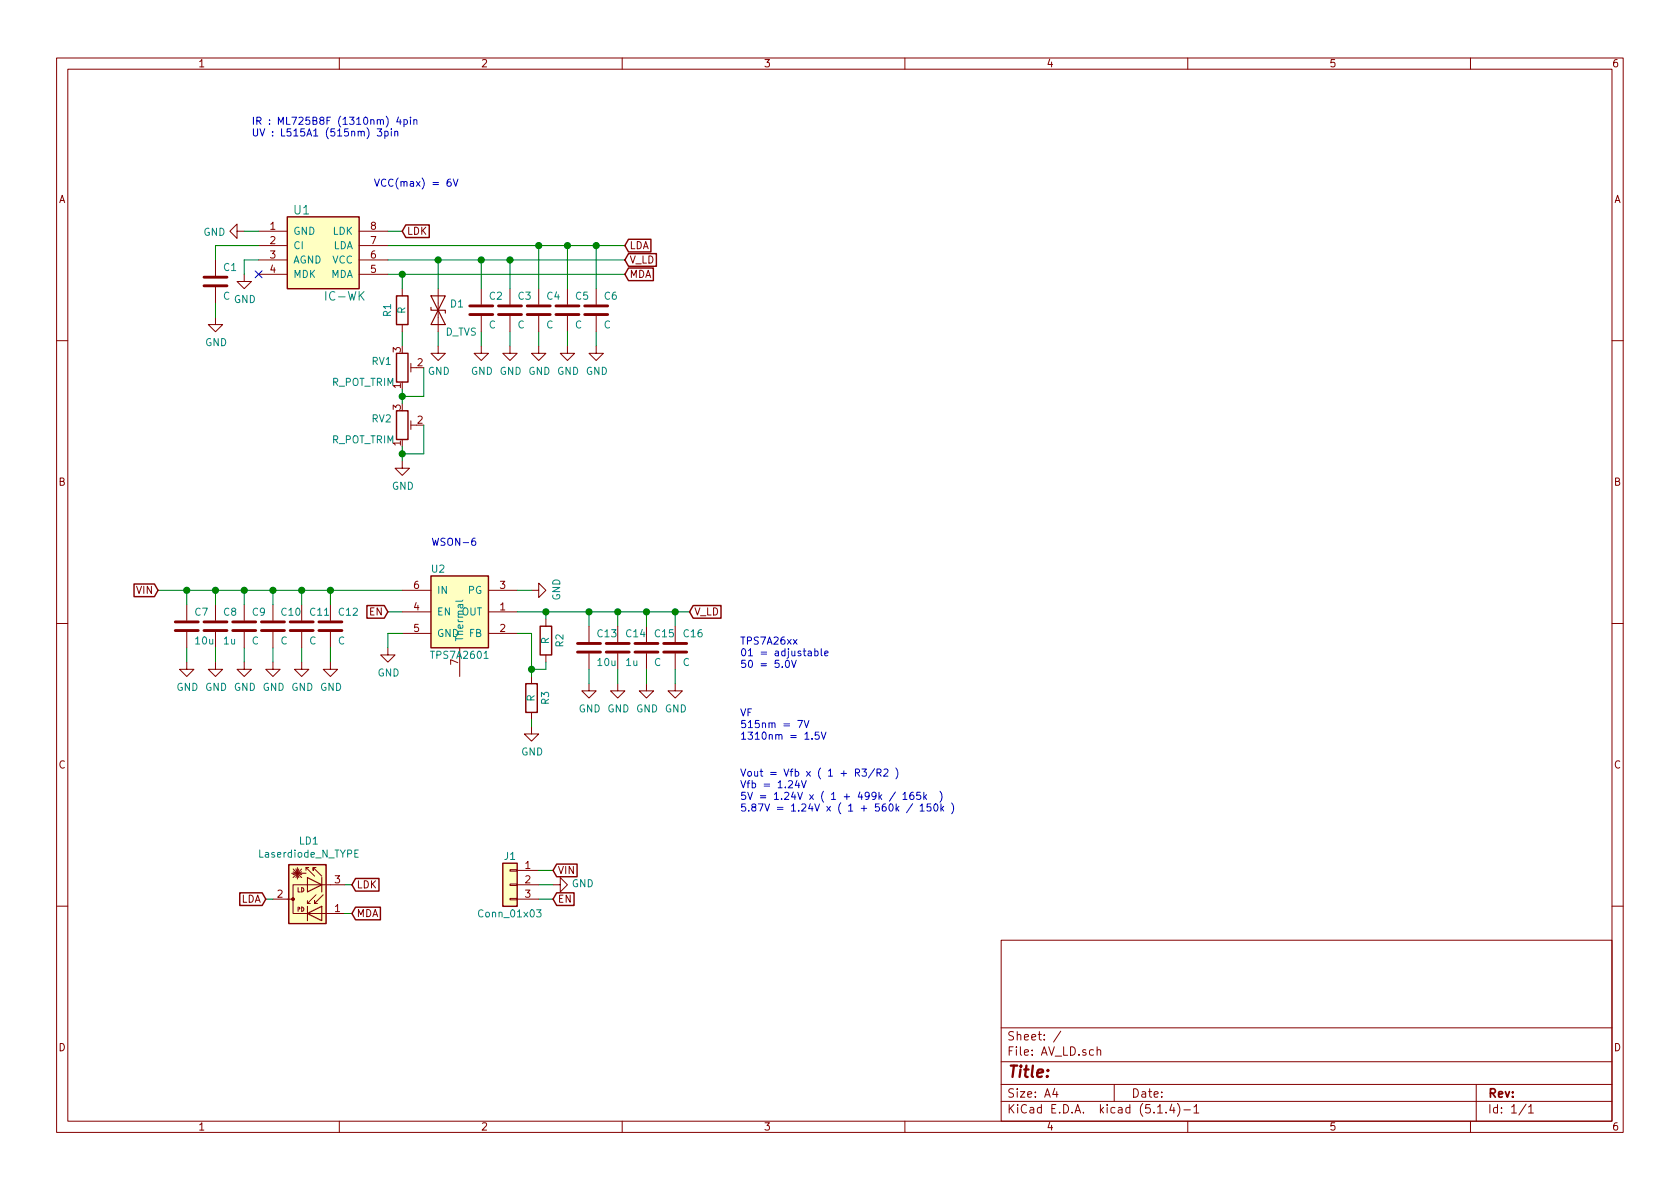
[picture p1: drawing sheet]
<svg xmlns="http://www.w3.org/2000/svg" width="297mm" height="210mm" viewBox="0 0 297 210" stroke-linecap="round" stroke-linejoin="round" font-family="sans-serif">
<g fill="none" stroke="#840000" stroke-width=".18">
<path d="M10 10.3h277v189.9h-277zM12 12.2h273v186.1h-273zM60 10.3v1.9M110 10.3v1.9M160 10.3v1.9M210 10.3v1.9M260 10.3v1.9M38.1 56.1v1.3h1.3l-1.3 1.3-1.3-1.3h1.3M38.1 46v2.8M38.1 50.8v2.8M41.9 40.9v-1.3l-1.3 1.3 1.3 1.3v-1.3h1.3M43.2 48.5v1.3h1.2l-1.2 1.2-1.3-1.2h1.3"/>
<path d="M45.7 40.9h5.1M45.7 43.4h5.1M45.7 46h5.1M45.7 48.5h5.1M63.5 40.9h5.1M63.5 43.4h5.1M63.5 46h5.1M63.5 48.5h5.1M71.1 51v1.3M71.1 57.4v1.3M77.5 51v7.7M85.1 51v2.8"/>
<path d="M85.1 55.9v2.8M90.2 51v2.8M90.2 55.9v2.8M95.2 51v2.8M95.2 55.9v2.8M100.3 51v2.8M100.3 55.9v2.8M105.4 51v2.8M105.4 55.9v2.8M10 60.2h2M72.6 64.3v1.5M72.6 74.4v1.5"/>
<path d="M72.6 65h1.1M72.6 75.2h1.1M77.5 61.2v1.3h1.2l-1.2 1.2-1.3-1.2h1.3M85.1 61.2v1.3h1.3l-1.3 1.2-1.3-1.2h1.3M90.2 61.2v1.3h1.2l-1.2 1.2-1.3-1.2h1.3M95.2 61.2v1.3h1.3l-1.3 1.2-1.2-1.2h1.2M100.3 61.2v1.3h1.3l-1.3 1.2-1.2-1.2h1.2M105.4 61.2v1.3h1.3l-1.3 1.2-1.3-1.2h1.3M285 60.2h2M71.1 81.5v1.3h1.3l-1.3 1.3-1.3-1.3h1.3M10 110.3h2M33 117.1v1.3h1.3l-1.3 1.2-1.3-1.2h1.3"/>
<path d="M33 106.9v2.8M33 111.8v2.7M38.1 117.1v1.3h1.3l-1.3 1.2-1.3-1.2h1.3M38.1 106.9v2.8M38.1 111.8v2.7M43.2 117.1v1.3h1.2l-1.2 1.2-1.3-1.2h1.3M43.2 106.9v2.8M43.2 111.8v2.7M48.3 117.1v1.3h1.2l-1.2 1.2-1.3-1.2h1.3M48.3 106.9v2.8M48.3 111.8v2.7M53.3 117.1v1.3h1.3l-1.3 1.2-1.2-1.2h1.2"/>
<path d="M53.3 106.9v2.8M53.3 111.8v2.7M58.4 117.1v1.3h1.3l-1.3 1.2-1.3-1.2h1.3M58.4 106.9v2.8M58.4 111.8v2.7M68.6 114.5v1.3h1.2l-1.2 1.3-1.3-1.3h1.3M71.1 108.2h5.1M71.1 112h5.1M71.1 104.4h5.1M81.3 114.5v5.1M86.4 108.2h5M86.4 112h5"/>
<path d="M86.4 104.4h5M94 104.4h1.2v-1.3l1.3 1.3-1.3 1.3v-1.3M94 119.6v1.3M96.5 109.5v1.2M96.5 115.8v1.3M104.1 110.7v2.8M104.1 115.6v2.8M109.2 110.7v2.8M109.2 115.6v2.8M114.3 110.7v2.8M114.3 115.6v2.8M119.4 110.7v2.8"/>
<path d="M119.4 115.6v2.8M285 110.3h2M94 128.5v1.3h1.2l-1.2 1.3-1.3-1.3h1.3M94 126v1.2M104.1 120.9v1.3h1.3l-1.3 1.2-1.2-1.2h1.2M109.2 120.9v1.3h1.3l-1.3 1.2-1.3-1.2h1.3M114.3 120.9v1.3h1.3l-1.3 1.2-1.3-1.2h1.3M119.4 120.9v1.3h1.2l-1.2 1.2-1.3-1.2h1.3M48.3 159h3.5M51.6 154.4h2.5M51.8 154.2l1.5 .5M51.8 153.7l1.5 1.5"/>
<path d="M52.3 153.7l.5 1.5M52.6 153.4v2M52.7 157v.7h.4M52.8 153.7l-.5 1.5M53.3 157h.3l.1 .3-.1 .3-.2 .1zM53.3 153.7l-1.5 1.5M53.3 154.2l-1.5 .5M54.1 153.9v-.5l1.5 1.5M54.1 153.4h.5M54.4 159.8h.5M55.9 158.2l-1.5 1.6v-.5M55.9 153.4h-.5v.5v-.5l1.5 1.5"/>
<path d="M57.1 158.2l-1.5 1.6v-.5v.5h.5M61 156.5h-9.2v5h9.2M90.2 158.9h1.2v.2h-1.2zM90.2 156.3h1.2v.3h-1.2zM90.2 153.8h1.2v.2h-1.2zM91.4 153.9h3.8M91.4 156.5h3.8M91.4 159h3.8M97.8 156.5h1.3v-1.3l1.2 1.3-1.2 1.2v-1.2M10 160.2h2M52.7 160.4v.8M52.8 160.4l.2 .1-.2 .3"/>
<path d="M53.3 160.4l.3 .1 .1 .2-.1 .3-.2 .2zM177 166.3h108v32h-108zM285 160.2h2M60 198.3v1.9M110 198.3v1.9M160 198.3v1.9M177 194.8h108M177 191.8h108M177 187.8h108M177 181.8h108M186.5 192.5l-.4 1h1M186.8 193v1"/>
<path d="M187.6 182.3l-1.3 2M194 185.7l.2-.1 .4 .1v.9M194 185.1v1.5M197 191.8v3M204.7 196.8h.8M206.2 196.7v.1M207.2 195.2l-.4 1.1h.9M207.5 195.8v1M208.2 195.1a1.71 1.71 0 0 1 0 2.3M209.3 196.3h1.2M210 198.3v1.9M211.1 195.8l.4-.5v1.5"/>
<path d="M211.1 196.8h.9M260 198.3v1.9M261 191.8v6.5M269.8 195.2l-1.2 2M270.3 195.8l.4-.5v1.5M270.3 196.8h.8"/>
</g>
<g fill="none" stroke="#840000" stroke-width=".51">
<path d="M36.1 50.5h4M36.1 49h4M83.1 55.6h4M83.1 54.1h4M88.1 55.6h4.1M88.1 54.1h4.1M93.2 55.6h4.1M93.2 54.1h4.1M98.3 55.6h4.1M98.3 54.1h4.1M103.4 55.6h4M103.4 54.1h4"/>
<path d="M31 111.5h4.1M31 110h4.1M36.1 111.5h4M36.1 110h4M41.1 111.5h4.1M41.1 110h4.1M46.2 111.5h4.1M46.2 110h4.1M51.3 111.5h4.1M51.3 110h4.1M56.4 111.5h4.1M56.4 110h4.1"/>
<path d="M102.1 115.3h4.1M102.1 113.8h4.1M107.2 115.3h4.1M107.2 113.8h4.1M112.3 115.3h4M112.3 113.8h4M117.3 115.3h4.1M117.3 113.8h4.1"/>
</g>
<path d="M76.2 52.3h2.5l-1.2 2.6zM76.2 54.4v.5h2.5v.5M77.5 54.9l1.2 2.5h-2.5zM54.4 155.2l2.5 1.3-2.5 1.2zM56.9 155.2v2.5M54.4 161.5l2.5-1.2v2.5zM54.4 160.3v2.5" fill="none" stroke="#840000" stroke-width=".2"/>
<g fill="none" stroke="#840000" stroke-width=".25">
<path d="M50.8 38.3h12.7v12.7h-12.7zM71.8 39.8h4.1v2.2h-4.1l-.7-1.1zM70.1 52.3h2v5.1h-2zM111.1 47.4h4.4v2.2h-4.4l-.6-1.1zM111.1 44.9h5v2.2h-5l-.6-1.1zM111.1 42.3h4v2.2h-4l-.6-1.1zM70.1 62.5h2v5.1h-2zM70.1 72.6h2v5.1h-2zM23.7 103.3h3.6l.6 1.1-.6 1.1h-3.6zM64.9 107.1h3l.7 1.1-.7 1.1h-3zM76.2 101.8h10.2v12.7h-10.2zM95.5 110.7h2v5.1h-2z"/>
<path d="M122.6 107.1h4.9v2.2h-4.9l-.7-1.1zM93 120.9h2v5.1h-2zM42.4 157.9h4l.6 1.1-.6 1.1h-4zM51.1 152.9h6.6v10.4h-6.6zM62.9 155.3h4.1v2.3h-4.1l-.7-1.1zM88.9 152.6h2.5v7.7h-2.5zM98.4 157.9h3.1v2.2h-3.1l-.6-1.1zM98.4 152.8h3.6v2.2h-3.6l-.6-1.1zM62.9 160.4h4.4v2.3h-4.4l-.7-1.2z"/>
</g>
<g fill="#ffffc2" stroke="#ffffc2" stroke-width=".18">
<path d="M50.8 38.3h12.7v12.7h-12.7z"/>
<path d="M88.9 152.6h2.5v7.7h-2.5z"/>
<path d="M51.1 152.9h6.6v10.4h-6.6z"/>
<path d="M76.2 101.8h10.2v12.7h-10.2z"/>
</g>
<path d="M81.8 106.1l-.1 .2h-1.1M85.6 116.4h.7M62.7 150.9h.4M63.3 150.3h-.6v1.3h.6M94.9 160.9h.8l-.5 .5 .4 .1v.6h-.5l-.2-.1" fill="none" stroke="#008484" stroke-width=".18"/>
<circle cx="51.8" cy="159" r=".25" fill="#840000" stroke="#840000" stroke-width=".18"/>
<g fill="none" stroke="#008400" stroke-width=".18">
<path d="M38.1 53.6v2.5M43.2 40.9h2.5M45.7 43.4h-7.6v2.6M45.7 46h-2.5v2.5M68.6 40.9h2.5M68.6 43.4h41.9M68.6 46h41.9M68.6 48.5h41.9M71.1 48.5v2.5M71.1 58.7v2.5M77.5 46v5M77.5 58.7v2.5"/>
<path d="M85.1 46v5M85.1 58.7v2.5M90.2 46v5M90.2 58.7v2.5M95.2 43.4v7.6M95.2 58.7v2.5M100.3 43.4v7.6M100.3 58.7v2.5M105.4 43.4v7.6M105.4 58.7v2.5M71.1 68.8v2.6M71.1 79v2.5"/>
<path d="M74.9 75.2v5.1h-3.8M74.9 65v5.1h-3.8M27.9 104.4h43.2M33 104.4v2.5M33 114.5v2.6M38.1 104.4v2.5M38.1 114.5v2.6M43.2 104.4v2.5M43.2 114.5v2.6M48.3 104.4v2.5M48.3 114.5v2.6M53.3 104.4v2.5"/>
<path d="M53.3 114.5v2.6M58.4 104.4v2.5M58.4 114.5v2.6M68.6 108.2h2.5M71.1 112h-2.5v2.5M91.4 104.4h2.6M91.4 108.2h30.5M91.4 112h2.6v7.6M96.5 117.1v1.3h-2.5M96.5 108.2v1.3M104.1 108.2v2.5M104.1 118.4v2.5"/>
<path d="M109.2 108.2v2.5M109.2 118.4v2.5M114.3 108.2v2.5M114.3 118.4v2.5M119.4 108.2v2.5M119.4 118.4v2.5M94 127.2v1.3M47 159h1.3M61 156.5h1.2M95.2 159h2.6M95.2 156.5h2.6M95.2 153.9h2.6"/>
<path d="M61 161.5h1.2"/>
</g>
<g fill="none" stroke="#0000c2" stroke-width=".18">
<path d="M66.7 22.8h.8l-.4 .5 .3 .1v.6h-.5l-.2-.1M68 23.3l.4-.1 .2 .2-.1 .6h-.5M68 23.2v1.3M69.2 22.8v.1M69.2 23.2v.8M69.8 23.3l.2-.1 .3 .1v.7M69.8 23.2v.8M70.5 20.7l-.3 .9h.7M70.8 21.2v.8M71.4 21.2h.4l.2 .2-.1 .5h-.5M71.4 21.2v1.2M72.6 20.7v.1"/>
<path d="M72.6 21.2v.8M73.2 21.3l.2-.1h.3v.8M73.2 21.2v.8M79.7 31.7l-.5 .1-.2 .4 .1 .6 .2 .1h.4l.1-.2-.1-.5h-.4l-.3 .2M80.1 31.7l.5 1.2 .4-1.2M84 95.2h-.2a.79 .79 0 0 0-.2 1.2l.5-.1v-.5l-.5-.1-.2 .2M139 116.9l.2-.1a.69 .69 0 0 1 .4 .6 .69 .69 0 0 1-.4 .6l-.3-.2v-.3zM140 116.8l.4 1.2 .4-1.2M140.3 113.1l.6 .8M140.9 113.1l-.6 .8M142.9 115.2h.5l.1 .8M143.5 115.4l-.5 .1-.2 .2 .1 .2h.6"/>
<path d="M144.1 115.2l.3-.1 .3 .3-.1 .5h-.5M144.1 114.7v1.3M145.2 114.7v1.1l.2 .2M145.8 115.5l.6-.1v-.2l-.4-.1-.2 .2 .1 .6h.5M140.9 138l-.3 .9h.8M141 127.4h.9l-.6 1.3M141.2 138.5v.8M141.7 138l.4 1.3 .4-1.3M142.2 127.4l.4 1.3 .4-1.3M143.6 130.6v.1M144.8 129.5h-.6l-.1 .6 .5-.2 .3 .3v.3l-.3 .2-.5-.1M145.2 129.5l.4 1.2 .4-1.2"/>
<path d="M151.3 136.6h.6v-.5l-.2-.1h-.4v1.3M151.6 136.6l.4 .7M152.4 136h.8l-.4 .5 .3 .1v.5l-.1 .2-.6-.2M154.6 135.9l-1.1 1.7M155.1 136.6h.6v-.5l-.2-.1h-.4v1.3M155.4 136.6l.4 .7M156.3 136.1l.5-.1 .2 .3-.1 .2-.7 .8h.8M158.4 135.8a1.47 1.47 0 0 1 0 1.9M166.2 139.9a1.47 1.47 0 0 1 0 2M158.3 140l-1 1.7M158.6 142.9l.3 .5M158.9 142.6l-.5 .5"/>
<path d="M159.7 140.5l.3-.4v1.3M159.7 141.4h.7M161.4 142.1l-1.1 1.6M161.5 140.1h-.3a.79 .79 0 0 0-.1 1.3l.4-.2v-.5l-.4-.1-.2 .2M162.7 142.5l.3-.3v1.2M162.7 143.4h.7M162.7 140.1h-.6v.6l.5-.1 .2 .2v.3l-.2 .3-.5-.2M163.3 140.1v1.3M163.5 140.9l.3 .5M163.8 140.5l-.5 .5M164.6 142.2h-.6l-.1 .6 .2-.2 .5 .2v.5l-.2 .1-.5-.1M165.2 142.3l.2-.1a.67 .67 0 0 1 .5 .6 .67 .67 0 0 1-.5 .6l-.3-.5z"/>
<path d="M166.4 142.2v1.2M166.5 142.9l.4 .5M166.9 142.6l-.5 .5M168.2 142a1.47 1.47 0 0 1 0 1.9"/>
</g>
<g fill="#008400" stroke="#008400" stroke-width=".25">
<circle cx="96.5" cy="108.2" r=".51"/>
<circle cx="104.1" cy="108.2" r=".51"/>
<circle cx="71.1" cy="80.3" r=".51"/>
<circle cx="119.4" cy="108.2" r=".51"/>
<circle cx="85.1" cy="46" r=".51"/>
<circle cx="100.3" cy="43.4" r=".51"/>
<circle cx="95.3" cy="43.4" r=".51"/>
<circle cx="33" cy="104.4" r=".51"/>
<circle cx="38.1" cy="104.4" r=".51"/>
<circle cx="43.2" cy="104.4" r=".51"/>
<circle cx="71.1" cy="48.5" r=".51"/>
<circle cx="48.3" cy="104.4" r=".51"/>
<circle cx="94" cy="118.4" r=".51"/>
<circle cx="71.1" cy="70.1" r=".51"/>
<circle cx="90.2" cy="46" r=".51"/>
<circle cx="109.2" cy="108.2" r=".51"/>
<circle cx="105.4" cy="43.4" r=".51"/>
<circle cx="58.4" cy="104.4" r=".51"/>
<circle cx="114.3" cy="108.2" r=".51"/>
<circle cx="53.3" cy="104.4" r=".51"/>
<circle cx="77.5" cy="46" r=".51"/>
</g>
<path d="M45.1 47.9l1.2 1.2M46.3 47.9l-1.2 1.2" fill="none" stroke="#000084" stroke-width=".18"/>
<text font-size="2.8" fill="#840000" x="178" y="190.5">Title:</text>
<g font-size="2.1" fill="#008484">
<text x="52" y="37.9">U1</text>
<text x="57.8" y="53.2">IC-WK</text>
</g>
<g font-size="2.1" fill="#840000">
<text x="178" y="184">Sheet: /</text>
<text x="178" y="186.7">File: AV_LD.sch</text>
<text x="178" y="196.9">KiCad E.D.A. kicad (5.1.4)-1</text>
<text x="178" y="194.1">Size: A4</text>
<text x="200" y="194.1">Date:</text>
<text x="263" y="194.1">Rev:</text>
<text x="263" y="196.9">Id: 1/1</text>
</g>
<g font-size="1.8" fill="#840000">
<text x="35" y="11.9">1</text>
<text x="85" y="11.9">2</text>
<text x="135" y="11.9">3</text>
<text x="185" y="11.9">4</text>
<text x="235" y="11.9">5</text>
<text x="285" y="11.9">6</text>
<text x="10.4" y="35.9">A</text>
<text x="285.4" y="35.9">A</text>
<text x="47.8" y="40.6">1</text>
<text x="65.6" y="40.6">8</text>
<text x="71.9" y="41.5">LDK</text>
<text x="47.8" y="43.2">2</text>
<text x="47.8" y="45.7">3</text>
<text x="65.6" y="45.7">6</text>
<text x="65.6" y="43.2">7</text>
<text x="111.3" y="46.6">V_LD</text>
<text x="111.3" y="44.1">LDA</text>
<text x="47.8" y="48.3">4</text>
<text x="65.6" y="48.3">5</text>
<text x="111.3" y="49.1">MDA</text>
<text x="70.9" y="62.3" transform="rotate(-90 70.9 62.3)">3</text>
<text x="73.8" y="64.8">2</text>
<text x="70.9" y="68.7" transform="rotate(-90 70.9 68.7)">1</text>
<text x="70.9" y="72.5" transform="rotate(-90 70.9 72.5)">3</text>
<text x="73.8" y="74.9">2</text>
<text x="70.9" y="78.8" transform="rotate(-90 70.9 78.8)">1</text>
<text x="10.4" y="85.9">B</text>
<text x="285.4" y="85.9">B</text>
<text x="24.2" y="105">VIN</text>
<text x="73.2" y="107.9">4</text>
<text x="73.2" y="104.1">6</text>
<text x="88.4" y="107.9">1</text>
<text x="88.4" y="104.1">3</text>
<text x="65.3" y="108.8">EN</text>
<text x="73.2" y="111.8">5</text>
<text x="88.4" y="111.8">2</text>
<text x="122.7" y="108.8">V_LD</text>
<text x="10.4" y="135.9">C</text>
<text x="285.4" y="135.9">C</text>
<text x="92.9" y="153.7">1</text>
<text x="98.6" y="154.6">VIN</text>
<text x="42.6" y="159.6">LDA</text>
<text x="49" y="158.7">2</text>
<text x="59.2" y="161.3">1</text>
<text x="59.2" y="156.2">3</text>
<text x="63" y="157.1">LDK</text>
<text x="92.9" y="156.2">2</text>
<text x="92.9" y="158.7">3</text>
<text x="98.6" y="159.6">EN</text>
<text x="63" y="162.2">MDA</text>
<text x="10.4" y="185.9">D</text>
<text x="285.4" y="185.9">D</text>
<text x="35" y="199.9">1</text>
<text x="85" y="199.9">2</text>
<text x="135" y="199.9">3</text>
<text x="185" y="199.9">4</text>
<text x="235" y="199.9">5</text>
<text x="285" y="199.9">6</text>
</g>
<g font-size="1.8" fill="#0000c2">
<text x="44.4" y="22.1">IR : ML725B8F (1310nm) 4pin</text>
<text x="44.4" y="24.1">UV : L515A1 (515nm) 3pin</text>
<text x="66" y="33">VCC(max) = 6V</text>
<text x="76.2" y="96.5">WSON-6</text>
<text x="130.8" y="114">TPS7A26xx</text>
<text x="130.8" y="116">01 = adjustable</text>
<text x="130.8" y="118.1">50 = 5.0V</text>
<text x="130.8" y="126.7">VF</text>
<text x="130.8" y="128.7">515nm = 7V</text>
<text x="130.8" y="130.8">1310nm = 1.5V</text>
<text x="130.8" y="137.3">Vout = Vfb x ( 1 + R3/R2 )</text>
<text x="130.8" y="139.4">Vfb = 1.24V</text>
<text x="130.8" y="141.4">5V = 1.24V x ( 1 + 499k / 165k )</text>
<text x="130.8" y="143.5">5.87V = 1.24V x ( 1 + 560k / 150k )</text>
</g>
<g font-size="1.8" fill="#008484">
<text x="36" y="41.7">GND</text>
<text x="51.8" y="41.5">GND</text>
<text x="58.9" y="41.5">LDK</text>
<text x="39.6" y="47.9">C1</text>
<text x="51.8" y="44.1">CI</text>
<text x="51.8" y="46.6">AGND</text>
<text x="58.8" y="46.6">VCC</text>
<text x="58.9" y="44.1">LDA</text>
<text x="39.4" y="53">C</text>
<text x="41.4" y="53.6">GND</text>
<text x="51.8" y="49.1">MDK</text>
<text x="58.4" y="49.1">MDA</text>
<text x="86.6" y="53">C2</text>
<text x="91.6" y="53">C3</text>
<text x="96.7" y="53">C4</text>
<text x="101.8" y="53">C5</text>
<text x="106.9" y="53">C6</text>
<text x="69.1" y="56" transform="rotate(-90 69.1 56)">R1</text>
<text x="71.7" y="55.5" transform="rotate(-90 71.7 55.5)">R</text>
<text x="78.7" y="59.4">D_TVS</text>
<text x="79.7" y="54.4">D1</text>
<text x="86.4" y="58.1">C</text>
<text x="91.5" y="58.1">C</text>
<text x="96.6" y="58.1">C</text>
<text x="101.7" y="58.1">C</text>
<text x="106.8" y="58.1">C</text>
<text x="36.3" y="61.2">GND</text>
<text x="65.8" y="64.5">RV1</text>
<text x="58.6" y="68.2">R_POT_TRIM</text>
<text x="75.6" y="66.3">GND</text>
<text x="83.3" y="66.3">GND GND GND GND GND</text>
<text x="65.8" y="74.7">RV2</text>
<text x="58.6" y="78.4">R_POT_TRIM</text>
<text x="69.3" y="86.6">GND</text>
<text x="76.4" y="101.3">U2</text>
<text x="77.2" y="105">IN</text>
<text x="82.8" y="105">PG</text>
<text x="99.1" y="106.2" transform="rotate(-90 99.1 106.2)">GND</text>
<text x="34.5" y="108.9">C7</text>
<text x="34.6" y="114">10u</text>
<text x="39.6" y="108.9">C8</text>
<text x="39.6" y="114">1u</text>
<text x="44.5" y="114">C</text>
<text x="44.7" y="108.9">C9</text>
<text x="49.6" y="114">C</text>
<text x="49.8" y="108.9">C10</text>
<text x="54.7" y="114">C</text>
<text x="54.9" y="108.9">C11</text>
<text x="59.8" y="114">C</text>
<text x="60" y="108.9">C12</text>
<text x="77.2" y="108.8">EN</text>
<text x="77.2" y="112.6">GND</text>
<text x="81.6" y="108.8">OUT</text>
<text x="81.9" y="113.5" transform="rotate(-90 81.9 113.5)">Thermal</text>
<text x="83" y="112.6">FB</text>
<text x="97.1" y="113.9" transform="rotate(-90 97.1 113.9)">R</text>
<text x="105.7" y="112.7">C13</text>
<text x="110.8" y="112.7">C14</text>
<text x="115.8" y="112.7">C15</text>
<text x="120.9" y="112.7">C16</text>
<text x="66.8" y="119.6">GND</text>
<text x="76.5" y="116.5">TPS7A2601</text>
<text x="81" y="117.6" transform="rotate(-90 81 117.6)">7</text>
<text x="99.6" y="114.4" transform="rotate(-90 99.6 114.4)">R2</text>
<text x="105.7" y="117.8">10u</text>
<text x="110.7" y="117.8">1u</text>
<text x="115.6" y="117.8">C</text>
<text x="120.7" y="117.8">C</text>
<text x="31.2" y="122.2">GND GND GND GND GND GND</text>
<text x="94.5" y="124.1" transform="rotate(-90 94.5 124.1)">R</text>
<text x="97.1" y="124.6" transform="rotate(-90 97.1 124.6)">R3</text>
<text x="102.3" y="126">GND GND GND GND</text>
<text x="92.2" y="133.6">GND</text>
<text x="52.9" y="149.3">LD1</text>
<text x="46" y="151.7">Laserdiode_N_TYPE</text>
<text x="89.2" y="152.1">J1</text>
<text x="101.1" y="156.9">GND</text>
<text x="84.9" y="162.2">Conn_01x03</text>
</g>
</svg>
